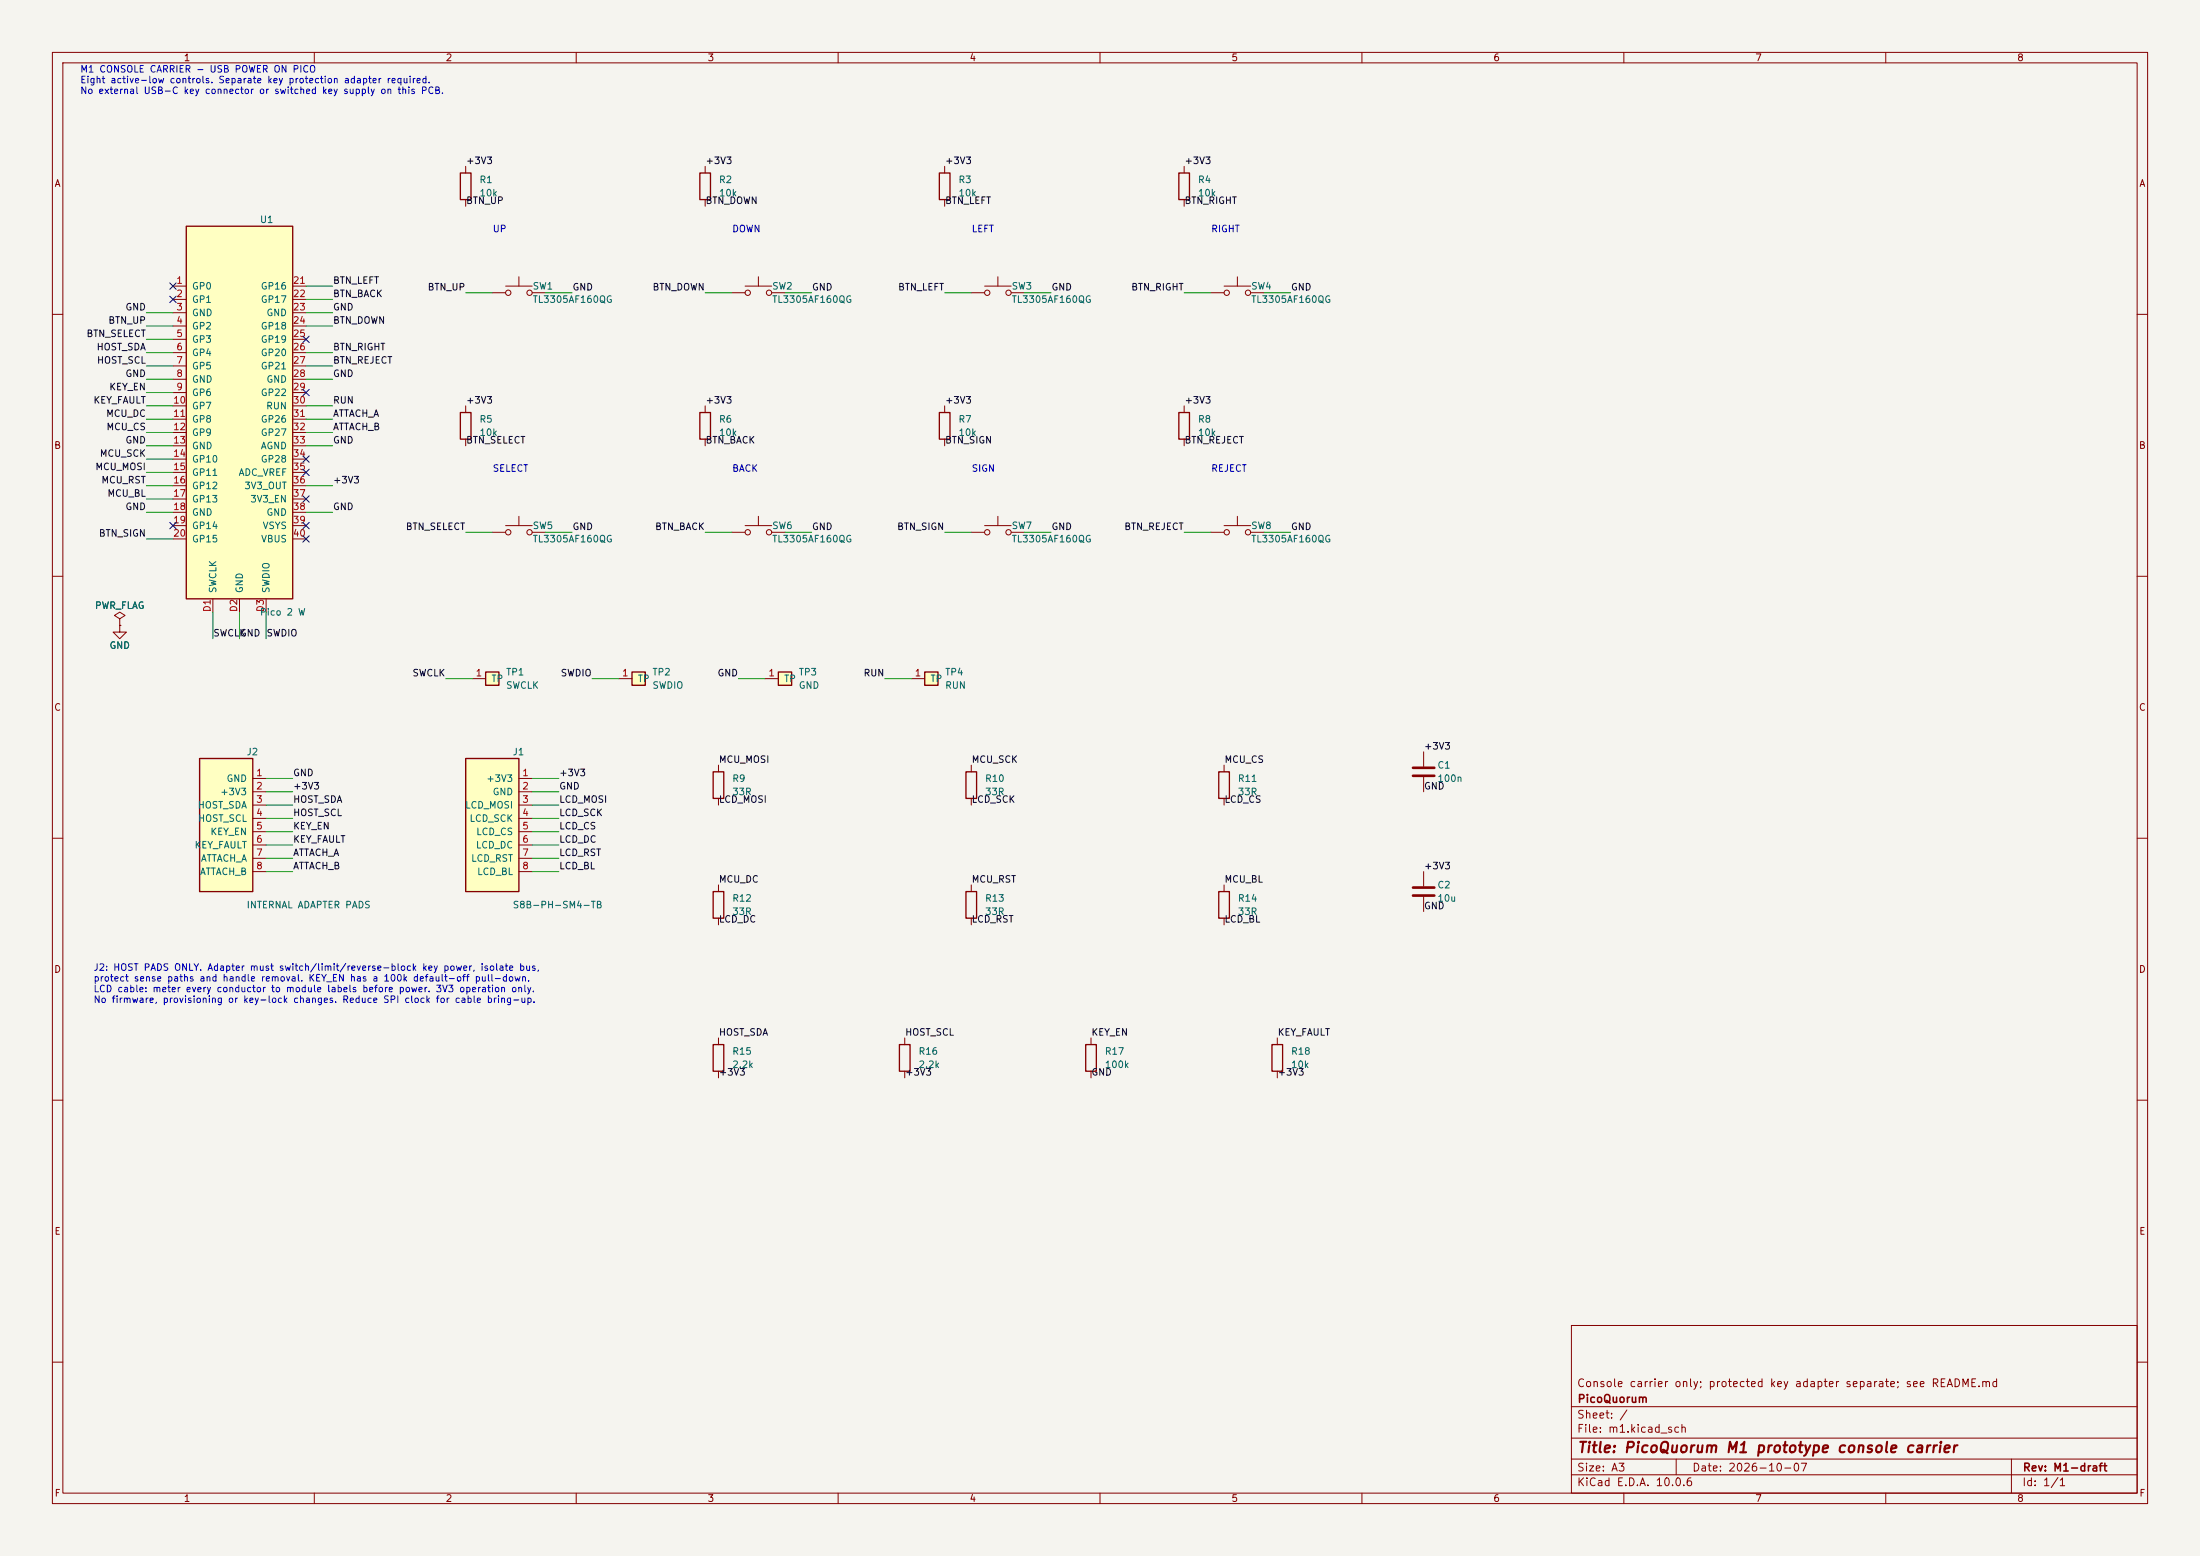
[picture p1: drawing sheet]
<svg xmlns="http://www.w3.org/2000/svg" width="420mm" height="297mm" viewBox="0 0 420 297" stroke-linecap="round" stroke-linejoin="round" font-family="sans-serif">
<path d="M0 0h420v297h-420z" fill="#f5f4ef" stroke="#f5f4ef" stroke-width=".19"/>
<g fill="none" stroke="#840000" stroke-width=".19">
<path d="M10 10h400v277h-400zM12 12h396v273h-396zM60 10v2M110 10v2M160 10v2M210 10v2M260 10v2M310 10v2M360 10v2M134.6 31.8v1.2M134.6 38.1v1.3M180.3 31.8v1.2"/>
<path d="M180.3 38.1v1.3M10 60h2M88.9 77.5v1.2M134.6 77.5v1.2M180.3 77.5v1.2M226.1 77.5v1.2M408 60h2M88.9 83.8v1.3M134.6 83.8v1.3M180.3 83.8v1.3M226.1 83.8v1.3M236.2 98.6v1.7"/>
<path d="M10 110h2M231.1 101.6h2.6M233.7 100.3h5.1M238.8 101.6h2.5M408 110h2M10 160h2M233.7 146.1v1.2M233.7 152.4v1.3M271.8 143.5v2.8M271.8 148.3v2.8M408 160h2M172.7 198.1v1.3"/>
<path d="M10 210h2M172.7 204.5v1.2M408 210h2M300 253h108v32h-108zM10 260h2M300 278.5h108M300 274.5h108M300 268.5h108M320 278.5v3M384 278.5v6.5M408 260h2M60 285v2"/>
<path d="M110 285v2M160 285v2M210 285v2M260 285v2M300 281.5h108M310 285v2M360 285v2"/>
<circle cx="234.2" cy="101.6" r=".51"/>
<circle cx="238.3" cy="101.6" r=".51"/>
</g>
<path d="M133.6 33h2v5.1h-2zM179.3 33h2.1v5.1h-2.1zM87.9 78.7h2v5.1h-2zM133.6 78.7h2v5.1h-2zM179.3 78.7h2.1v5.1h-2.1zM225 78.7h2.1v5.1h-2.1zM232.7 147.3h2v5.1h-2zM171.7 199.4h2v5.1h-2z" fill="none" stroke="#840000" stroke-width=".25"/>
<path d="M269.7 146.6h4.1M269.7 148.1h4.1" fill="none" stroke="#840000" stroke-width=".51"/>
<path d="M88.9 144.8h10.2v25.4h-10.2z" fill="#ffffc2"/>
<path d="M88.9 144.8h10.2v25.4h-10.2z" fill="none" stroke="#840000" stroke-width=".25"/>
<path d="M99.1 148.6h2.5M99.1 151.1h2.5M99.1 153.7h2.5M99.1 156.2h2.5M99.1 158.8h2.5M99.1 161.3h2.5M99.1 163.8h2.5M99.1 166.4h2.5" fill="none" stroke="#840000" stroke-width=".19"/>
<path d="M92.7 128.3h2.5v2.5h-2.5z" fill="#ffffc2"/>
<path d="M92.7 128.3h2.5v2.5h-2.5z" fill="none" stroke="#840000" stroke-width=".25"/>
<g fill="none" stroke="#840000" stroke-width=".19">
<path d="M185.4 55.9h2.6M188 54.6h5M190.5 52.8v1.8M193 55.9h2.6M90.2 129.5h2.5M271.8 166.4v2.8M271.8 171.2v2.8"/>
<circle cx="188.5" cy="55.9" r=".51"/>
<circle cx="192.5" cy="55.9" r=".51"/>
</g>
<path d="M269.7 169.4h4.1M269.7 170.9h4.1" fill="none" stroke="#840000" stroke-width=".51"/>
<path d="M38.1 144.8h10.2v25.4h-10.2z" fill="#ffffc2"/>
<path d="M225 33h2.1v5.1h-2.1zM38.1 144.8h10.2v25.4h-10.2z" fill="none" stroke="#840000" stroke-width=".25"/>
<g fill="none" stroke="#840000" stroke-width=".19">
<path d="M226.1 31.8v1.2M226.1 38.1v1.3M231.1 55.9h2.6M233.7 54.6h5.1M236.2 52.8v1.8M238.8 55.9h2.5M190.5 98.6v1.7M22.9 118.1l1-.6-1-.7-1.1 .7 1.1 .6v1.3M22.9 119.4h.1M22.9 119.4v1.3h1.2l-1.2 1.2-1.3-1.2h1.3M185.4 101.6h2.6M188 100.3h5"/>
<path d="M193 101.6h2.6M48.3 148.6h2.5M48.3 151.1h2.5M48.3 153.7h2.5M48.3 156.2h2.5M48.3 158.8h2.5M48.3 161.3h2.5M48.3 163.8h2.5M48.3 166.4h2.5"/>
<circle cx="234.2" cy="55.9" r=".51"/>
<circle cx="238.3" cy="55.9" r=".51"/>
<circle cx="188.5" cy="101.6" r=".51"/>
<circle cx="192.5" cy="101.6" r=".51"/>
</g>
<path d="M120.6 128.3h2.6v2.5h-2.6z" fill="#ffffc2"/>
<path d="M87.9 33h2v5.1h-2zM120.6 128.3h2.6v2.5h-2.6zM136.1 147.3h2.1v5.1h-2.1zM232.7 170.2h2v5.1h-2zM242.8 199.4h2.1v5.1h-2.1z" fill="none" stroke="#840000" stroke-width=".25"/>
<g fill="none" stroke="#840000" stroke-width=".19">
<path d="M88.9 31.8v1.2M88.9 38.1v1.3M94 55.9h2.5M96.5 54.6h5.1M99.1 52.8v1.8M101.6 55.9h2.5M139.7 55.9h2.5M142.2 54.6h5.1M144.8 52.8v1.8M147.3 55.9h2.6M99.1 98.6v1.7M144.8 98.6v1.7"/>
<path d="M94 101.6h2.5M96.5 100.3h5.1M101.6 101.6h2.5M139.7 101.6h2.5M142.2 100.3h5.1M147.3 101.6h2.6M118.1 129.5h2.5M137.2 146.1v1.2M137.2 152.4v1.3M233.7 168.9v1.3M233.7 175.3v1.2M243.8 198.1v1.3"/>
<path d="M243.8 204.5v1.2"/>
<circle cx="97" cy="55.9" r=".51"/>
<circle cx="101.1" cy="55.9" r=".51"/>
<circle cx="142.7" cy="55.9" r=".51"/>
<circle cx="146.8" cy="55.9" r=".51"/>
<circle cx="97" cy="101.6" r=".51"/>
<circle cx="101.1" cy="101.6" r=".51"/>
<circle cx="142.7" cy="101.6" r=".51"/>
<circle cx="146.8" cy="101.6" r=".51"/>
</g>
<path d="M35.6 43.2h20.3v71.1h-20.3z" fill="#ffffc2"/>
<path d="M35.6 43.2h20.3v71.1h-20.3zM136.1 170.2h2.1v5.1h-2.1zM184.4 170.2h2v5.1h-2zM136.1 199.4h2.1v5.1h-2.1z" fill="none" stroke="#840000" stroke-width=".25"/>
<g fill="none" stroke="#840000" stroke-width=".19">
<path d="M33 54.6h2.6M33 57.2h2.6M33 59.7h2.6M55.9 54.6h2.5M55.9 57.2h2.5M55.9 59.7h2.5M33 62.2h2.6M33 64.8h2.6M33 67.3h2.6M33 69.9h2.6M33 72.4h2.6M33 74.9h2.6"/>
<path d="M33 77.5h2.6M55.9 62.2h2.5M55.9 64.8h2.5M55.9 67.3h2.5M55.9 69.9h2.5M55.9 72.4h2.5M55.9 74.9h2.5M55.9 77.5h2.5M33 80h2.6M33 82.6h2.6M33 85.1h2.6M33 87.6h2.6"/>
<path d="M33 90.2h2.6M33 92.7h2.6M33 95.3h2.6M33 97.8h2.6M55.9 80h2.5M55.9 82.6h2.5M55.9 85.1h2.5M55.9 87.6h2.5M55.9 90.2h2.5M55.9 92.7h2.5M55.9 95.3h2.5M55.9 97.8h2.5"/>
<path d="M33 100.3h2.6M33 102.9h2.6M40.6 114.3v2.5M45.7 114.3v2.5M50.8 114.3v2.5M55.9 100.3h2.5M55.9 102.9h2.5M137.2 168.9v1.3M137.2 175.3v1.2M185.4 168.9v1.3M185.4 175.3v1.2M137.2 198.1v1.3"/>
<path d="M137.2 204.5v1.2"/>
</g>
<path d="M148.6 128.3h2.5v2.5h-2.5z" fill="#ffffc2"/>
<path d="M148.6 128.3h2.5v2.5h-2.5zM207.3 199.4h2v5.1h-2z" fill="none" stroke="#840000" stroke-width=".25"/>
<path d="M146 129.5h2.6M208.3 198.1v1.3M208.3 204.5v1.2" fill="none" stroke="#840000" stroke-width=".19"/>
<path d="M176.5 128.3h2.6v2.5h-2.6z" fill="#ffffc2"/>
<path d="M176.5 128.3h2.6v2.5h-2.6zM184.4 147.3h2v5.1h-2z" fill="none" stroke="#840000" stroke-width=".25"/>
<path d="M22.9 119.4h.1M174 129.5h2.5M185.4 146.1v1.2M185.4 152.4v1.3" fill="none" stroke="#840000" stroke-width=".19"/>
<g fill="none" stroke="#009600" stroke-width=".19">
<path d="M27.9 59.7h5.1M58.4 54.6h5.1M58.4 57.2h5.1M58.4 59.7h5.1M88.9 55.9h5.1M104.1 55.9h5.1M134.6 55.9h5.1M149.9 55.9h5M180.3 55.9h5.1M195.6 55.9h5.1M226.1 55.9h5M241.3 55.9h5.1"/>
<path d="M27.9 77.5h5.1M27.9 64.8h5.1M27.9 67.3h5.1M27.9 69.9h5.1M27.9 72.4h5.1M27.9 62.2h5.1M27.9 74.9h5.1M58.4 77.5h5.1M58.4 67.3h5.1M58.4 69.9h5.1M58.4 72.4h5.1M58.4 62.2h5.1"/>
<path d="M27.9 97.8h5.1M27.9 92.7h5.1M27.9 85.1h5.1M27.9 82.6h5.1M27.9 80h5.1M27.9 95.3h5.1M27.9 90.2h5.1M27.9 87.6h5.1M58.4 97.8h5.1M58.4 92.7h5.1M58.4 85.1h5.1M58.4 82.6h5.1"/>
<path d="M58.4 80h5.1M27.9 102.9h5.1M40.6 116.8v5.1M45.7 116.8v5.1M50.8 116.8v5.1M88.9 101.6h5.1M104.1 101.6h5.1M134.6 101.6h5.1M149.9 101.6h5M180.3 101.6h5.1M195.6 101.6h5.1M226.1 101.6h5"/>
<path d="M241.3 101.6h5.1M85.1 129.5h5.1M113 129.5h5.1M141 129.5h5M168.9 129.5h5.1M50.8 148.6h5.1M50.8 158.8h5.1M50.8 156.2h5.1M50.8 153.7h5.1M50.8 151.1h5.1M101.6 148.6h5.1M101.6 158.8h5.1"/>
<path d="M101.6 156.2h5.1M101.6 153.7h5.1M101.6 151.1h5.1M50.8 166.4h5.1M50.8 163.8h5.1M50.8 161.3h5.1M101.6 166.4h5.1M101.6 163.8h5.1M101.6 161.3h5.1"/>
</g>
<g fill="none" stroke="#000084" stroke-width=".19">
<path d="M32.4 56.5l1.2 1.3M32.4 54l1.2 1.2M33.6 56.5l-1.2 1.3M33.6 54l-1.2 1.2M57.8 74.3l1.2 1.2M57.8 64.2l1.2 1.2M59 74.3l-1.2 1.2M59 64.2l-1.2 1.2M32.4 99.7l1.2 1.2M33.6 99.7l-1.2 1.2M57.8 99.7l1.2 1.2M57.8 87l1.2 1.2"/>
<path d="M57.8 89.6l1.2 1.2M57.8 94.6l1.2 1.3M59 99.7l-1.2 1.2M59 87l-1.2 1.2M59 89.6l-1.2 1.2M59 94.6l-1.2 1.3M57.8 102.3l1.2 1.2M59 102.3l-1.2 1.2"/>
</g>
<text font-size="2" fill="#840000" x="301" y="277.8">Title: PicoQuorum M1 prototype console carrier</text>
<g font-size="1.5" fill="#840000">
<text x="300.9" y="265.1">Console carrier only; protected key adapter separate; see README.md</text>
<text x="301" y="268.1">PicoQuorum</text>
<text x="300.9" y="273.8">File: m1.kicad_sch</text>
<text x="300.9" y="271.1">Sheet: /</text>
<text x="300.9" y="281.2">Size: A3</text>
<text x="322.9" y="281.2">Date: 2026-10-07</text>
<text x="386" y="281.2">Rev: M1-draft</text>
<text x="300.9" y="284">KiCad E.D.A. 10.0.6</text>
<text x="385.9" y="284">Id: 1/1</text>
</g>
<g font-size="1.3" fill="#840000">
<text x="35" y="12">1</text>
<text x="85" y="12">2</text>
<text x="135" y="12">3</text>
<text x="185" y="12">4</text>
<text x="235" y="12">5</text>
<text x="285" y="12">6</text>
<text x="335" y="12">7</text>
<text x="385" y="12">8</text>
<text x="10.3" y="36">A</text>
<text x="408.3" y="36">A</text>
<text x="10.2" y="86">B</text>
<text x="408.2" y="86">B</text>
<text x="10.2" y="136">C</text>
<text x="408.2" y="136">C</text>
<text x="10.2" y="186">D</text>
<text x="408.2" y="186">D</text>
<text x="10.3" y="236">E</text>
<text x="408.3" y="236">E</text>
<text x="10.3" y="286">F</text>
<text x="35" y="287">1</text>
<text x="85" y="287">2</text>
<text x="135" y="287">3</text>
<text x="185" y="287">4</text>
<text x="235" y="287">5</text>
<text x="285" y="287">6</text>
<text x="335" y="287">7</text>
<text x="385" y="287">8</text>
<text x="408.3" y="286">F</text>
</g>
<g font-size="1.3" fill="#0000c2">
<text x="15.2" y="14.2">M1 CONSOLE CARRIER - USB POWER ON PICO</text>
<text x="15.2" y="16.2">Eight active-low controls. Separate key protection adapter required.</text>
<text x="15.2" y="18.2">No external USB-C key connector or switched key supply on this PCB.</text>
<text x="94" y="44.6">UP</text>
<text x="139.7" y="44.6">DOWN</text>
<text x="185.4" y="44.6">LEFT</text>
<text x="231.1" y="44.6">RIGHT</text>
<text x="94" y="90.4">SELECT</text>
<text x="139.7" y="90.4">BACK</text>
<text x="185.4" y="90.4">SIGN</text>
<text x="231.1" y="90.4">REJECT</text>
<text x="17.8" y="185.6">J2: HOST PADS ONLY. Adapter must switch/limit/reverse-block key power, isolate bus,</text>
<text x="17.8" y="187.7">protect sense paths and handle removal. KEY_EN has a 100k default-off pull-down.</text>
<text x="17.8" y="189.7">LCD cable: meter every conductor to module labels before power. 3V3 operation only.</text>
<text x="17.8" y="191.7">No firmware, provisioning or key-lock changes. Reduce SPI clock for cable bring-up.</text>
</g>
<g font-size="1.3" fill="#0f0f0f">
<text x="88.9" y="31.6">+3V3</text>
<text x="134.6" y="31.6">+3V3</text>
<text x="180.3" y="31.6">+3V3</text>
<text x="226" y="31.6">+3V3</text>
<text x="88.9" y="39.2">BTN_UP</text>
<text x="134.6" y="39.2">BTN_DOWN</text>
<text x="180.3" y="39.2">BTN_LEFT</text>
<text x="226" y="39.2">BTN_RIGHT</text>
<text x="23.8" y="59.6">GND</text>
<text x="63.5" y="59.6">GND</text>
<text x="63.5" y="57">BTN_BACK</text>
<text x="63.5" y="54.5">BTN_LEFT</text>
<text x="81.5" y="55.8">BTN_UP</text>
<text x="109.2" y="55.8">GND</text>
<text x="124.5" y="55.8">BTN_DOWN</text>
<text x="154.9" y="55.8">GND</text>
<text x="171.3" y="55.8">BTN_LEFT</text>
<text x="200.6" y="55.8">GND</text>
<text x="215.9" y="55.8">BTN_RIGHT</text>
<text x="246.4" y="55.8">GND</text>
<text x="16.4" y="64.6">BTN_SELECT</text>
<text x="20.6" y="62.1">BTN_UP</text>
<text x="63.5" y="62.1">BTN_DOWN</text>
<text x="18.3" y="67.2">HOST_SDA</text>
<text x="18.4" y="69.7">HOST_SCL</text>
<text x="63.5" y="69.7">BTN_REJECT</text>
<text x="63.5" y="67.2">BTN_RIGHT</text>
<text x="17.7" y="77.3">KEY_FAULT</text>
<text x="20.8" y="74.8">KEY_EN</text>
<text x="23.8" y="72.3">GND</text>
<text x="63.5" y="72.3">GND</text>
<text x="63.5" y="77.3">RUN</text>
<text x="88.9" y="77.3">+3V3</text>
<text x="134.6" y="77.3">+3V3</text>
<text x="180.3" y="77.3">+3V3</text>
<text x="226" y="77.3">+3V3</text>
<text x="20.2" y="79.9">MCU_DC</text>
<text x="20.2" y="82.4">MCU_CS</text>
<text x="63.5" y="79.9">ATTACH_A</text>
<text x="63.5" y="82.4">ATTACH_B</text>
<text x="18.9" y="87.5">MCU_SCK</text>
<text x="23.8" y="85">GND</text>
<text x="63.5" y="85">GND</text>
<text x="88.9" y="85">BTN_SELECT</text>
<text x="134.6" y="85">BTN_BACK</text>
<text x="180.3" y="85">BTN_SIGN</text>
<text x="226" y="85">BTN_REJECT</text>
<text x="18.1" y="90">MCU_MOSI</text>
<text x="19.2" y="92.6">MCU_RST</text>
<text x="20.4" y="95.1">MCU_BL</text>
<text x="63.5" y="92.6">+3V3</text>
<text x="23.8" y="97.7">GND</text>
<text x="63.5" y="97.7">GND</text>
<text x="77.4" y="101.5">BTN_SELECT</text>
<text x="109.2" y="101.5">GND</text>
<text x="125" y="101.5">BTN_BACK</text>
<text x="154.9" y="101.5">GND</text>
<text x="171.2" y="101.5">BTN_SIGN</text>
<text x="200.6" y="101.5">GND</text>
<text x="214.5" y="101.5">BTN_REJECT</text>
<text x="246.4" y="101.5">GND</text>
<text x="18.8" y="102.7">BTN_SIGN</text>
<text x="40.6" y="121.8">SWCLK</text>
<text x="45.7" y="121.8">GND</text>
<text x="50.8" y="121.8">SWDIO</text>
<text x="78.6" y="129.4">SWCLK</text>
<text x="106.9" y="129.4">SWDIO</text>
<text x="136.9" y="129.4">GND</text>
<text x="164.8" y="129.4">RUN</text>
<text x="271.8" y="143.4">+3V3</text>
<text x="55.9" y="148.5">GND</text>
<text x="106.7" y="148.5">+3V3</text>
<text x="137.1" y="145.9">MCU_MOSI</text>
<text x="185.4" y="145.9">MCU_SCK</text>
<text x="233.7" y="145.9">MCU_CS</text>
<text x="55.9" y="151">+3V3</text>
<text x="55.9" y="153.5">HOST_SDA</text>
<text x="106.7" y="153.5">LCD_MOSI</text>
<text x="106.7" y="151">GND</text>
<text x="137.1" y="153.5">LCD_MOSI</text>
<text x="185.4" y="153.5">LCD_SCK</text>
<text x="233.7" y="153.5">LCD_CS</text>
<text x="271.8" y="151">GND</text>
<text x="55.9" y="156.1">HOST_SCL</text>
<text x="55.9" y="158.6">KEY_EN</text>
<text x="55.9" y="161.2">KEY_FAULT</text>
<text x="106.7" y="161.2">LCD_DC</text>
<text x="106.7" y="158.6">LCD_CS</text>
<text x="106.7" y="156.1">LCD_SCK</text>
<text x="55.9" y="166.2">ATTACH_B</text>
<text x="55.9" y="163.7">ATTACH_A</text>
<text x="106.7" y="166.2">LCD_BL</text>
<text x="106.7" y="163.7">LCD_RST</text>
<text x="271.8" y="166.2">+3V3</text>
<text x="137.1" y="168.8">MCU_DC</text>
<text x="185.4" y="168.8">MCU_RST</text>
<text x="233.7" y="168.8">MCU_BL</text>
<text x="271.8" y="173.9">GND</text>
<text x="137.1" y="176.4">LCD_DC</text>
<text x="185.4" y="176.4">LCD_RST</text>
<text x="233.7" y="176.4">LCD_BL</text>
<text x="137.1" y="198">HOST_SDA</text>
<text x="172.7" y="198">HOST_SCL</text>
<text x="208.3" y="198">KEY_EN</text>
<text x="243.8" y="198">KEY_FAULT</text>
<text x="137.1" y="205.6">+3V3</text>
<text x="172.7" y="205.6">+3V3</text>
<text x="208.3" y="205.6">GND</text>
<text x="243.8" y="205.6">+3V3</text>
</g>
<g font-size="1.3" fill="#006464">
<text x="91.4" y="35.3">R1</text>
<text x="137.1" y="35.3">R2</text>
<text x="182.9" y="35.3">R3</text>
<text x="228.6" y="35.3">R4</text>
<text x="91.4" y="37.8">10k</text>
<text x="137.1" y="37.8">10k</text>
<text x="182.9" y="37.8">10k</text>
<text x="228.6" y="37.8">10k</text>
<text x="49.5" y="42.9">U1</text>
<text x="36.5" y="55.6">GP0</text>
<text x="36.5" y="58.1">GP1</text>
<text x="49.7" y="55.6">GP16</text>
<text x="49.7" y="58.1">GP17</text>
<text x="101.6" y="55.6">SW1</text>
<text x="101.6" y="58.1">TL3305AF160QG</text>
<text x="147.3" y="55.6">SW2</text>
<text x="147.3" y="58.1">TL3305AF160QG</text>
<text x="193" y="55.6">SW3</text>
<text x="193" y="58.1">TL3305AF160QG</text>
<text x="238.7" y="55.6">SW4</text>
<text x="238.7" y="58.1">TL3305AF160QG</text>
<text x="36.5" y="60.7">GND</text>
<text x="36.5" y="63.2">GP2</text>
<text x="36.5" y="65.7">GP3</text>
<text x="49.7" y="63.2">GP18</text>
<text x="49.7" y="65.7">GP19</text>
<text x="50.8" y="60.7">GND</text>
<text x="36.5" y="68.3">GP4</text>
<text x="36.5" y="70.8">GP5</text>
<text x="49.7" y="68.3">GP20</text>
<text x="49.7" y="70.8">GP21</text>
<text x="36.5" y="73.4">GND</text>
<text x="36.5" y="75.9">GP6</text>
<text x="49.7" y="75.9">GP22</text>
<text x="50.8" y="73.4">GND</text>
<text x="36.5" y="78.4">GP7</text>
<text x="36.5" y="81">GP8</text>
<text x="36.5" y="83.5">GP9</text>
<text x="49.7" y="81">GP26</text>
<text x="49.7" y="83.5">GP27</text>
<text x="50.7" y="78.4">RUN</text>
<text x="91.4" y="81">R5</text>
<text x="91.4" y="83.5">10k</text>
<text x="137.1" y="81">R6</text>
<text x="137.1" y="83.5">10k</text>
<text x="182.9" y="81">R7</text>
<text x="182.9" y="83.5">10k</text>
<text x="228.6" y="81">R8</text>
<text x="228.6" y="83.5">10k</text>
<text x="36.5" y="86.1">GND</text>
<text x="36.5" y="88.6">GP10</text>
<text x="49.7" y="86.1">AGND</text>
<text x="49.7" y="88.6">GP28</text>
<text x="36.5" y="91.1">GP11</text>
<text x="36.5" y="93.7">GP12</text>
<text x="45.4" y="91.1">ADC_VREF</text>
<text x="46.5" y="93.7">3V3_OUT</text>
<text x="36.5" y="96.2">GP13</text>
<text x="36.5" y="98.8">GND</text>
<text x="36.5" y="101.3">GP14</text>
<text x="47.7" y="96.2">3V3_EN</text>
<text x="50" y="101.3">VSYS</text>
<text x="50.8" y="98.8">GND</text>
<text x="101.6" y="101.3">SW5</text>
<text x="147.3" y="101.3">SW6</text>
<text x="193" y="101.3">SW7</text>
<text x="238.7" y="101.3">SW8</text>
<text x="36.5" y="103.8">GP15</text>
<text x="49.7" y="103.8">VBUS</text>
<text x="101.6" y="103.8">TL3305AF160QG</text>
<text x="147.3" y="103.8">TL3305AF160QG</text>
<text x="193" y="103.8">TL3305AF160QG</text>
<text x="238.7" y="103.8">TL3305AF160QG</text>
<text x="41.6" y="113.3" transform="rotate(-90 41.6 113.3)">SWCLK</text>
<text x="46.7" y="113.3" transform="rotate(-90 46.7 113.3)">GND</text>
<text x="51.8" y="113.3" transform="rotate(-90 51.8 113.3)">SWDIO</text>
<text x="18" y="116.5">PWR_FLAG</text>
<text x="49.5" y="117.8">Pico 2 W</text>
<text x="20.8" y="124.2">GND</text>
<text x="93.7" y="130.5">TP</text>
<text x="96.5" y="129.2">TP1</text>
<text x="96.5" y="131.8">SWCLK</text>
<text x="121.6" y="130.5">TP</text>
<text x="124.4" y="129.2">TP2</text>
<text x="124.4" y="131.8">SWDIO</text>
<text x="149.6" y="130.5">TP</text>
<text x="152.4" y="129.2">TP3</text>
<text x="152.4" y="131.8">GND</text>
<text x="177.5" y="130.5">TP</text>
<text x="180.3" y="129.2">TP4</text>
<text x="180.3" y="131.8">RUN</text>
<text x="43.1" y="149.6">GND</text>
<text x="47" y="144.5">J2</text>
<text x="92.7" y="149.6">+3V3</text>
<text x="97.8" y="144.5">J1</text>
<text x="139.7" y="149.6">R9</text>
<text x="187.9" y="149.6">R10</text>
<text x="236.2" y="149.6">R11</text>
<text x="274.3" y="147">C1</text>
<text x="274.3" y="149.6">100n</text>
<text x="37.6" y="154.6">HOST_SDA</text>
<text x="41.9" y="152.1">+3V3</text>
<text x="88.7" y="154.6">LCD_MOSI</text>
<text x="93.9" y="152.1">GND</text>
<text x="139.7" y="152.1">33R</text>
<text x="187.9" y="152.1">33R</text>
<text x="236.2" y="152.1">33R</text>
<text x="37.7" y="157.2">HOST_SCL</text>
<text x="40.1" y="159.7">KEY_EN</text>
<text x="89.5" y="157.2">LCD_SCK</text>
<text x="90.8" y="159.7">LCD_CS</text>
<text x="37" y="162.3">KEY_FAULT</text>
<text x="38.1" y="167.3">ATTACH_B</text>
<text x="38.2" y="164.8">ATTACH_A</text>
<text x="89.8" y="164.8">LCD_RST</text>
<text x="90.7" y="162.3">LCD_DC</text>
<text x="91" y="167.3">LCD_BL</text>
<text x="47" y="173.7">INTERNAL ADAPTER PADS</text>
<text x="97.8" y="173.7">S8B-PH-SM4-TB</text>
<text x="139.7" y="172.4">R12</text>
<text x="187.9" y="172.4">R13</text>
<text x="236.2" y="172.4">R14</text>
<text x="274.3" y="169.9">C2</text>
<text x="274.3" y="172.4">10u</text>
<text x="139.7" y="175">33R</text>
<text x="187.9" y="175">33R</text>
<text x="236.2" y="175">33R</text>
<text x="139.7" y="201.6">R15</text>
<text x="175.2" y="201.6">R16</text>
<text x="210.8" y="201.6">R17</text>
<text x="246.4" y="201.6">R18</text>
<text x="139.7" y="204.2">2.2k</text>
<text x="175.2" y="204.2">2.2k</text>
<text x="210.8" y="204.2">100k</text>
<text x="246.4" y="204.2">10k</text>
</g>
<g font-size="1.3" fill="#a90000">
<text x="33.6" y="54.5">1</text>
<text x="33.6" y="57">2</text>
<text x="33.6" y="59.6">3</text>
<text x="55.8" y="54.5">21</text>
<text x="55.8" y="57">22</text>
<text x="55.8" y="59.6">23</text>
<text x="33.6" y="62.1">4</text>
<text x="33.6" y="64.6">5</text>
<text x="55.8" y="62.1">24</text>
<text x="55.8" y="64.6">25</text>
<text x="33.6" y="67.2">6</text>
<text x="33.6" y="69.7">7</text>
<text x="55.8" y="67.2">26</text>
<text x="55.8" y="69.7">27</text>
<text x="33" y="77.3">10</text>
<text x="33.6" y="72.3">8</text>
<text x="33.6" y="74.8">9</text>
<text x="55.8" y="72.3">28</text>
<text x="55.8" y="74.8">29</text>
<text x="55.8" y="77.3">30</text>
<text x="33" y="79.9">11</text>
<text x="33" y="82.4">12</text>
<text x="55.8" y="79.9">31</text>
<text x="55.8" y="82.4">32</text>
<text x="33" y="85">13</text>
<text x="33" y="87.5">14</text>
<text x="55.8" y="85">33</text>
<text x="55.8" y="87.5">34</text>
<text x="33" y="90">15</text>
<text x="33" y="92.6">16</text>
<text x="33" y="95.1">17</text>
<text x="55.8" y="90">35</text>
<text x="55.8" y="92.6">36</text>
<text x="55.8" y="95.1">37</text>
<text x="33" y="97.7">18</text>
<text x="33" y="100.2">19</text>
<text x="55.8" y="97.7">38</text>
<text x="55.8" y="100.2">39</text>
<text x="33" y="102.7">20</text>
<text x="55.8" y="102.7">40</text>
<text x="40.5" y="116.9" transform="rotate(-90 40.5 116.9)">D1</text>
<text x="45.6" y="116.9" transform="rotate(-90 45.6 116.9)">D2</text>
<text x="50.7" y="116.9" transform="rotate(-90 50.7 116.9)">D3</text>
<text x="90.7" y="129.4">1</text>
<text x="118.6" y="129.4">1</text>
<text x="146.6" y="129.4">1</text>
<text x="174.5" y="129.4">1</text>
<text x="48.8" y="148.5">1</text>
<text x="99.6" y="148.5">1</text>
<text x="48.8" y="151">2</text>
<text x="48.8" y="153.5">3</text>
<text x="99.6" y="151">2</text>
<text x="99.6" y="153.5">3</text>
<text x="48.8" y="156.1">4</text>
<text x="48.8" y="158.6">5</text>
<text x="48.8" y="161.2">6</text>
<text x="99.6" y="156.1">4</text>
<text x="99.6" y="158.6">5</text>
<text x="99.6" y="161.2">6</text>
<text x="48.8" y="163.7">7</text>
<text x="48.8" y="166.2">8</text>
<text x="99.6" y="163.7">7</text>
<text x="99.6" y="166.2">8</text>
</g>
</svg>
